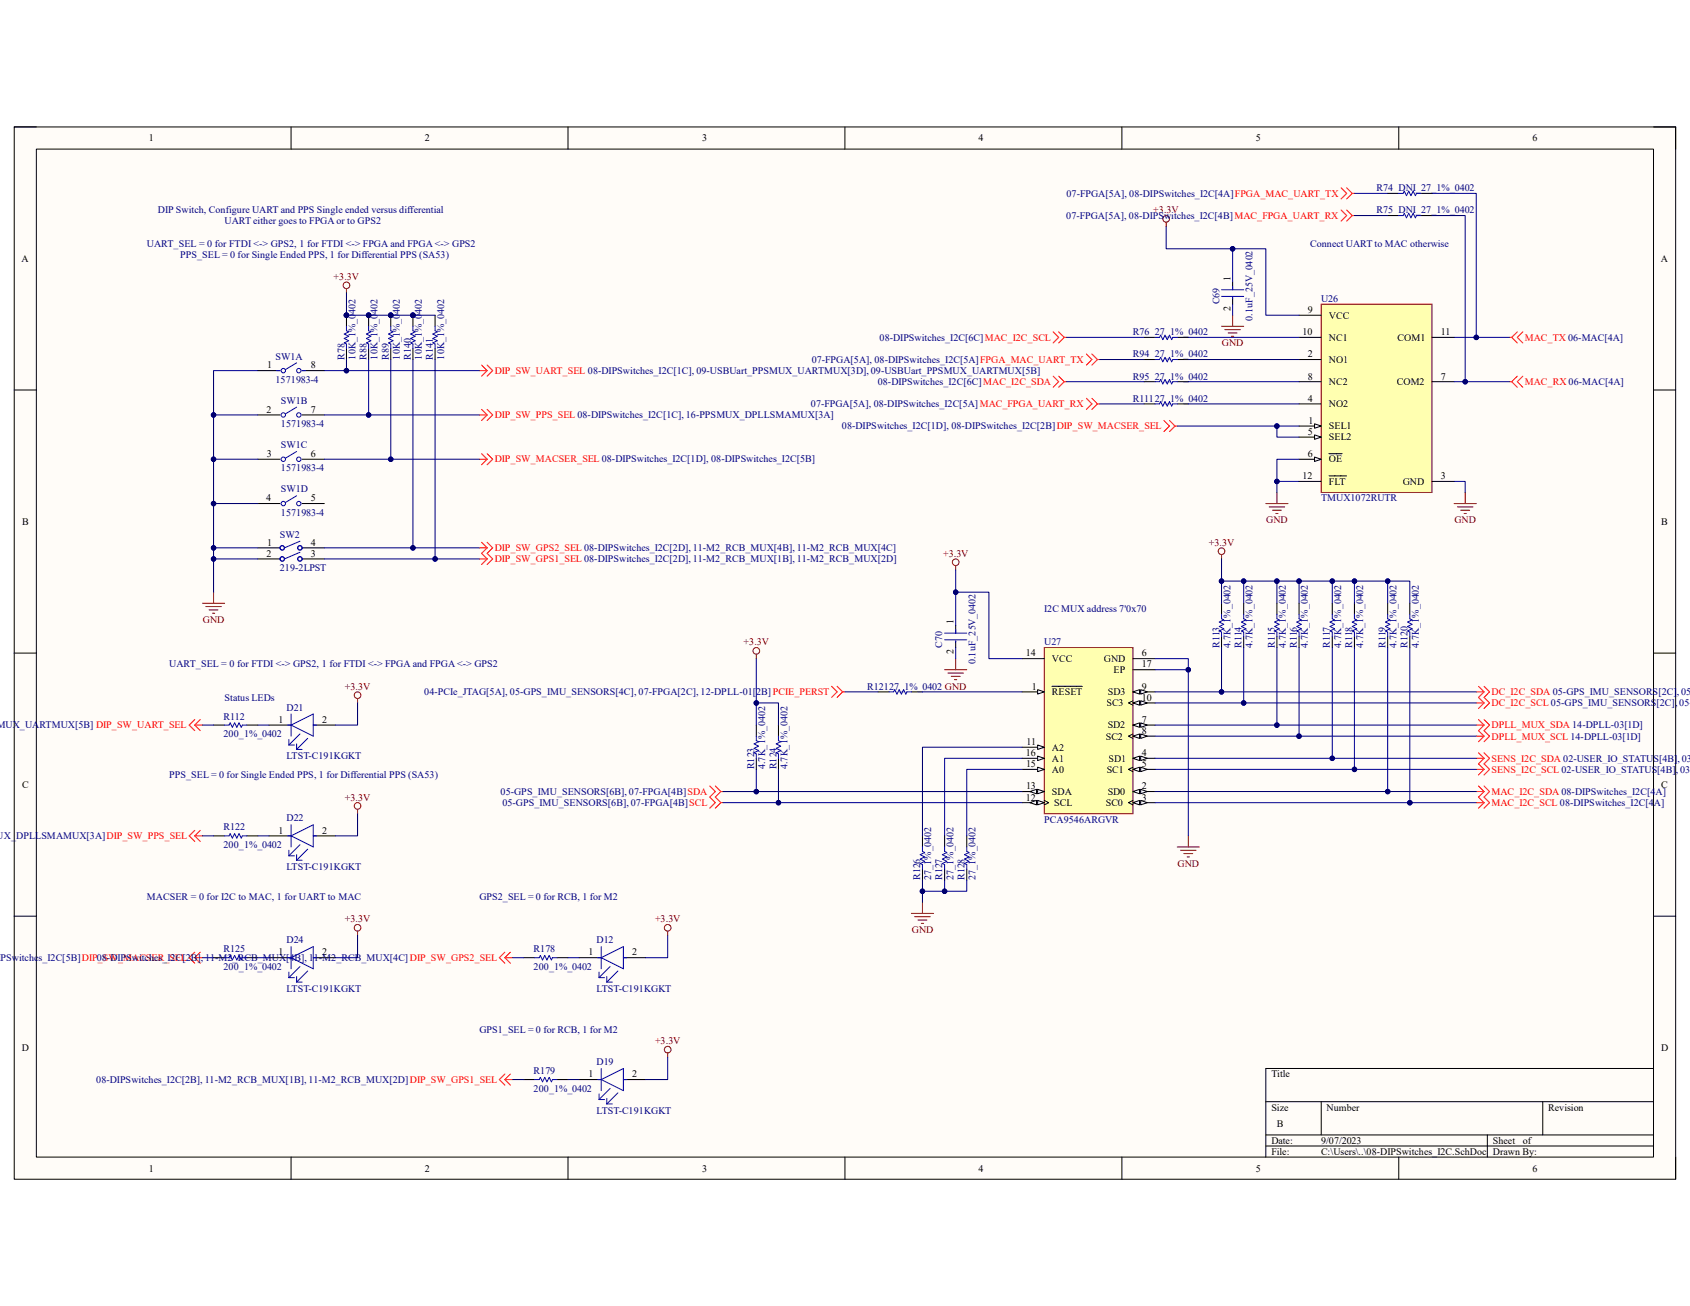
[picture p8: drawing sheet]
<svg xmlns="http://www.w3.org/2000/svg" width="279mm" height="216mm" viewBox="0 0 279 216" stroke-linecap="round" stroke-linejoin="round" font-family="sans-serif">
<path d="M2.3 21h274.7v173.9h-274.7z" fill-rule="evenodd" fill="#fffcf8"/>
<path d="M2.3 21h274.7v173.9h-274.7z" fill="none" stroke="#000" stroke-width=".17"/>
<path d="M6 24.6h267.4v166.7h-267.4z" fill-rule="evenodd" fill="#fffcf8"/>
<g fill="none" stroke="#000" stroke-width=".17">
<path d="M2.3 21h3.7M6 24.6h267.4v166.7h-267.4zM48.1 21v3.6M93.9 21v3.6M139.7 21v3.6M185.5 21v3.6M231.2 21v3.6M273.4 21h3.6v3.6M2.3 64.5h3.7M273.4 64.5h3.6M2.3 108h3.7M273.4 108h3.6"/>
<path d="M2.3 151.5h3.7M273.4 151.5h3.6M273.4 176.6h-64.1v14.7M48.1 191.3v3.6M93.9 191.3v3.6M139.7 191.3v3.6M185.5 191.3v3.6M209.3 182.1h64.1M209.3 187.6h64.1M209.3 189.5h64.1M218.4 182.1v5.5M231.2 191.3v3.6"/>
<path d="M245.9 187.6v3.7M255.1 182.1v5.5M277 191.3v3.6"/>
</g>
<path d="M33.5 99.7h3.6M35.3 97.9v1.8M34 100.3h2.6M34.6 100.8h1.4M35.1 101.4h.4" fill="none" stroke="#800000" stroke-width=".17"/>
<path d="M79.3 61.3h1.2M79.3 68.6h1.2M79.6 60.4l.9 .9M79.6 67.7l.9 .9M80.5 61.3l-.9 .9M80.5 60.4l1 .9-1 .9M80.5 68.6l-.9 .9M80.5 67.7l1 .9-1 .9" fill="none" stroke="#f00" stroke-width=".17"/>
<circle cx="57.3" cy="52.1" r=".37" fill="#000080"/>
<circle cx="57.3" cy="52.1" r=".37" fill="none" stroke="#000080" stroke-width=".17"/>
<path d="M57.3 52.1v1.8M57.3 57.6v1.8" fill="none" stroke="#000" stroke-width=".17"/>
<circle cx="57.3" cy="52.1" r=".37" fill="#000080"/>
<circle cx="57.3" cy="52.1" r=".37" fill="none" stroke="#000080" stroke-width=".17"/>
<path d="M57.3 53.9v.8l.3 .2-.7 .3 .7 .4-.7 .4 .7 .3-.7 .4 .4 .2v.7" fill="none" stroke="#00f" stroke-width=".17"/>
<g fill="none" stroke="#800000" stroke-width=".17">
<path d="M57.3 47.7v.8"/>
<circle cx="57.3" cy="47.2" r=".55"/>
</g>
<circle cx="60.9" cy="52.1" r=".37" fill="#000080"/>
<circle cx="60.9" cy="52.1" r=".37" fill="none" stroke="#000080" stroke-width=".17"/>
<path d="M60.9 52.1v1.8M60.9 57.6v1.8" fill="none" stroke="#000" stroke-width=".17"/>
<circle cx="60.9" cy="52.1" r=".37" fill="#000080"/>
<circle cx="60.9" cy="52.1" r=".37" fill="none" stroke="#000080" stroke-width=".17"/>
<path d="M60.9 53.9v.8l.4 .2-.7 .3 .7 .4-.7 .4 .7 .3-.7 .4 .3 .2v.7" fill="none" stroke="#00f" stroke-width=".17"/>
<circle cx="64.6" cy="52.1" r=".37" fill="#000080"/>
<circle cx="64.6" cy="52.1" r=".37" fill="none" stroke="#000080" stroke-width=".17"/>
<path d="M64.6 52.1v1.8M64.6 57.6v1.8" fill="none" stroke="#000" stroke-width=".17"/>
<circle cx="64.6" cy="52.1" r=".37" fill="#000080"/>
<circle cx="64.6" cy="52.1" r=".37" fill="none" stroke="#000080" stroke-width=".17"/>
<g fill="none" stroke="#00f" stroke-width=".17">
<path d="M64.6 53.9v.8l.4 .2-.8 .3 .8 .4-.8 .4 .8 .3-.8 .4 .4 .2v.7M37.1 119.9h.8l.2-.4 .3 .7 .4-.7 .4 .7 .3-.7 .4 .7 .2-.3h.7M47.6 119.9h.5M48.1 119.9l3.7-1.9v3.7zM48.1 118v3.7M51.8 119.9h.5M37.1 138.2h.8l.2-.4 .3 .7 .4-.7 .4 .7 .3-.7 .4 .7 .2-.3h.7M47.6 138.2h.5M47.8 122.2v1M47.8 123.2h.9M48.1 138.2l3.7-1.8v3.6zM48.1 136.4v3.6"/>
<path d="M49 123v.9M49 123.9h1M49.6 139.6l-1.8 1.9M49.6 121.3l-1.8 1.9M50.9 122.1l-1.9 1.8M51.8 138.2h.5M37.1 158.3h.8l.2-.3 .3 .7 .4-.7 .4 .7 .3-.7 .4 .7 .2-.4h.7M47.6 158.3h.5M47.8 141.5h.9M47.8 140.6v.9M48.1 158.3l3.7-1.8v3.7zM48.1 156.5v3.7"/>
<path d="M49 142.2h1M49 141.3v.9M49.6 159.8l-1.8 1.8M50.9 140.4l-1.9 1.8M51.8 158.3h.5M47.8 160.7v.9M47.8 161.6h.9M49 161.4v1M49 162.4h1M50.9 160.5l-1.9 1.9"/>
</g>
<g fill="none" stroke="#f00" stroke-width=".17">
<path d="M79.3 75.9h1.2M79.6 75l.9 .9M80.5 75.9l-.9 .9M80.5 75l1 .9-1 .9M32.2 119.9l.9 .9M32.2 119l-.9 .9 .9 .9M32.2 119.9h1.3M33.1 119l-.9 .9M32.2 138.2l.9 .9M32.2 137.3l-.9 .9 .9 .9M32.2 138.2h1.3M33.1 137.3l-.9 .9"/>
<path d="M32.2 158.3l.9 .9M32.2 157.4l-.9 .9 .9 .9M32.2 158.3h1.3M33.1 157.4l-.9 .9"/>
</g>
<path d="M35.3 119.9h1.8M40.8 119.9h1.8M44.5 119.9h3.6M51.8 119.9h3.7M35.3 138.2h1.8M40.8 138.2h1.8M44.5 138.2h3.6M51.8 138.2h3.7M35.3 158.3h1.8M40.8 158.3h1.8M44.5 158.3h3.6M51.8 158.3h3.7" fill="none" stroke="#000" stroke-width=".17"/>
<g fill="none" stroke="#800000" stroke-width=".17">
<path d="M59.1 115.5v.7M59.1 133.8v.7M59.1 153.9v.8"/>
<circle cx="59.1" cy="114.9" r=".55"/>
<circle cx="59.1" cy="133.2" r=".55"/>
<circle cx="59.1" cy="153.4" r=".55"/>
</g>
<path d="M218.4 50.3h18.3v31.1h-18.3z" fill-rule="evenodd" fill="#ffffb0"/>
<path d="M218.4 50.3h18.3v31.1h-18.3z" fill="none" stroke="#800000" stroke-width=".17"/>
<path d="M214.8 52.1h3.6M214.8 70.4h3.6" fill="none" stroke="#000" stroke-width=".17"/>
<path d="M217.3 70.1l1.1 .3-1.1 .4z" fill="#f8fcff"/>
<path d="M214.8 72.3h3.6M217.3 70.1l1.1 .3-1.1 .4z" fill="none" stroke="#000" stroke-width=".17"/>
<path d="M217.3 71.9l1.1 .4-1.1 .3z" fill="#f8fcff"/>
<path d="M214.8 59.4h3.6M236.7 55.8h3.7M214.8 66.8h3.6M214.8 79.6h3.6M214.8 75.9h3.6M217.3 71.9l1.1 .4-1.1 .3zM219.7 78.7h2.9M236.7 63.1h3.7" fill="none" stroke="#000" stroke-width=".17"/>
<path d="M217.3 75.6l1.1 .3-1.1 .4z" fill="#f8fcff"/>
<g fill="none" stroke="#000" stroke-width=".17">
<path d="M229.4 32h1.8M229.4 35.6h1.8M234.9 32h1.8M234.9 35.6h1.8M189.1 55.8h1.9M189.1 59.4h1.9M194.6 55.8h1.9M194.6 59.4h1.9M203.8 46.6v1.3M203.8 49.2v1.1M214.8 55.8h3.6M189.1 63.1h1.9"/>
<path d="M189.1 66.8h1.9M194.6 63.1h1.9M194.6 66.8h1.9M214.8 63.1h3.6M217.3 75.6l1.1 .3-1.1 .4zM219.7 75h2.2M236.7 79.6h3.7"/>
</g>
<g fill="none" stroke="#800000" stroke-width=".17">
<path d="M192.8 36.7v.8M202 53.9h3.6M202.5 54.5h2.6M203.1 55h1.4M203.6 55.6h.4M203.8 52.1v1.8M209.3 83.2h3.6M209.8 83.8h2.6M210.4 84.3h1.4M210.9 84.9h.4M211.1 81.4v1.8M240.4 83.2h3.7"/>
<path d="M241 83.8h2.5M241.5 84.3h1.5M242.1 84.9h.3M242.2 81.4v1.8"/>
<circle cx="192.8" cy="36.2" r=".55"/>
</g>
<path d="M231.2 32h.8l.2-.4 .3 .7 .4-.7 .4 .7 .3-.7 .4 .7 .2-.3h.7M231.2 35.6h.8l.2-.3 .3 .7 .4-.7 .4 .7 .3-.7 .4 .7 .2-.4h.7M191 55.8h.7l.2-.4 .3 .7 .4-.7 .4 .7 .3-.7 .4 .7 .2-.3h.7M191 59.4h.7l.2-.3 .3 .7 .4-.7 .4 .7 .3-.7 .4 .7 .2-.4h.7M202 47.9h3.6M202 49h3.6M203.8 47.3v.6M203.8 49.2v.2M191 63.1h.7l.2-.4 .3 .8 .4-.8 .4 .8 .3-.8 .4 .8 .2-.4h.7M191 66.8h.7l.2-.4 .3 .7 .4-.7 .4 .7 .3-.7 .4 .7 .2-.3h.7" fill="none" stroke="#00f" stroke-width=".17"/>
<g fill="none" stroke="#f00" stroke-width=".17">
<path d="M221.7 31.1l.9 .9-.9 .9M221.7 34.7l.9 .9-.9 1M222.6 31.1l1 .9M222.6 34.7l1 .9M223.6 32l-1 .9M223.6 32h.3M223.6 35.6l-1 1M223.6 35.6h.3M174.1 54.9l.9 .9-.9 .9M175 54.9l.9 .9M175.9 55.8l-.9 .9M175.9 55.8h.4"/>
<path d="M179.6 58.5l.9 .9-.9 1M180.5 58.5l.9 .9M181.4 59.4l-.9 1M181.4 59.4h.4M249.6 55.8h.3M249.9 55.8l.9 .9M250.8 54.9l-.9 .9M251.8 54.9l-1 .9 1 .9M174.1 62.2l.9 .9-.9 .9M175 62.2l.9 .9M175.9 63.1l-.9 .9M175.9 63.1h.4"/>
<path d="M179.6 65.8l.9 1-.9 .9M180.5 65.8l.9 1M181.4 66.8l-.9 .9M181.4 66.8h.4M192.4 69.5l.9 .9-.9 .9M193.3 69.5l1 .9M194.3 70.4l-1 .9M194.3 70.4h.3M249.6 63.1h.3M249.9 63.1l.9 .9M250.8 62.2l-.9 .9M251.8 62.2l-1 .9 1 .9"/>
</g>
<path d="M172.6 107.1h14.7v27.4h-14.7z" fill-rule="evenodd" fill="#ffffb0"/>
<path d="M172.6 107.1h14.7v27.4h-14.7z" fill="none" stroke="#800000" stroke-width=".17"/>
<path d="M169 114.4h3.6" fill="none" stroke="#000" stroke-width=".17"/>
<path d="M171.6 114l1 .4-1 .3z" fill="#f8fcff"/>
<path d="M171.6 114l1 .4-1 .3zM173.9 113.5h5M187.3 130.9h3.7" fill="none" stroke="#000" stroke-width=".17"/>
<path d="M187.3 130.9l1.1-.4v.7z" fill="#f8fcff"/>
<path d="M187.3 130.9l1.1-.4v.7z" fill="none" stroke="#000" stroke-width=".17"/>
<path d="M188.6 130.5l1.1 .4-1.1 .3z" fill="#f8fcff"/>
<path d="M187.3 132.7h3.7M188.6 130.5l1.1 .4-1.1 .3z" fill="none" stroke="#000" stroke-width=".17"/>
<path d="M187.3 132.7l1.1-.4v.8z" fill="#f8fcff"/>
<path d="M187.3 132.7l1.1-.4v.8z" fill="none" stroke="#000" stroke-width=".17"/>
<path d="M188.6 132.3l1.1 .4-1.1 .4z" fill="#f8fcff"/>
<path d="M187.3 132.3l-.7 .4 .7 .4M187.3 125.4h3.7M188.6 132.3l1.1 .4-1.1 .4z" fill="none" stroke="#000" stroke-width=".17"/>
<path d="M187.3 125.4l1.1-.4v.7z" fill="#f8fcff"/>
<path d="M187.3 125.4l1.1-.4v.7z" fill="none" stroke="#000" stroke-width=".17"/>
<path d="M188.6 125l1.1 .4-1.1 .3z" fill="#f8fcff"/>
<path d="M187.3 127.2h3.7M188.6 125l1.1 .4-1.1 .3z" fill="none" stroke="#000" stroke-width=".17"/>
<path d="M187.3 127.2l1.1-.4v.8z" fill="#f8fcff"/>
<path d="M187.3 127.2l1.1-.4v.8z" fill="none" stroke="#000" stroke-width=".17"/>
<path d="M188.6 126.8l1.1 .4-1.1 .4z" fill="#f8fcff"/>
<path d="M187.3 108.9h3.7M187.3 119.9h3.7M187.3 126.8l-.7 .4 .7 .4M188.6 126.8l1.1 .4-1.1 .4z" fill="none" stroke="#000" stroke-width=".17"/>
<path d="M187.3 119.9l1.1-.4v.7z" fill="#f8fcff"/>
<path d="M187.3 119.9l1.1-.4v.7z" fill="none" stroke="#000" stroke-width=".17"/>
<path d="M188.6 119.5l1.1 .4-1.1 .3z" fill="#f8fcff"/>
<path d="M188.6 119.5l1.1 .4-1.1 .3zM187.3 121.7h3.7" fill="none" stroke="#000" stroke-width=".17"/>
<path d="M187.3 121.7l1.1-.4v.8z" fill="#f8fcff"/>
<path d="M187.3 121.7l1.1-.4v.8z" fill="none" stroke="#000" stroke-width=".17"/>
<path d="M188.6 121.3l1.1 .4-1.1 .4z" fill="#f8fcff"/>
<path d="M187.3 114.4h3.7M187.3 121.3l-.7 .4 .7 .4M188.6 121.3l1.1 .4-1.1 .4z" fill="none" stroke="#000" stroke-width=".17"/>
<path d="M187.3 114.4l1.1-.4v.7z" fill="#f8fcff"/>
<path d="M187.3 114.4l1.1-.4v.7z" fill="none" stroke="#000" stroke-width=".17"/>
<path d="M188.6 114l1.1 .4-1.1 .3z" fill="#f8fcff"/>
<path d="M187.3 116.2h3.7M188.6 114l1.1 .4-1.1 .3z" fill="none" stroke="#000" stroke-width=".17"/>
<path d="M187.3 116.2l1.1-.4v.8z" fill="#f8fcff"/>
<path d="M187.3 116.2l1.1-.4v.8z" fill="none" stroke="#000" stroke-width=".17"/>
<path d="M188.6 115.8l1.1 .4-1.1 .4z" fill="#f8fcff"/>
<path d="M187.3 115.8l-.7 .4 .7 .4M188.6 115.8l1.1 .4-1.1 .4zM169 123.5h3.6" fill="none" stroke="#000" stroke-width=".17"/>
<path d="M171.6 123.2l1 .3-1 .4z" fill="#f8fcff"/>
<path d="M169 132.7h3.6M171.6 123.2l1 .3-1 .4z" fill="none" stroke="#000" stroke-width=".17"/>
<path d="M171.6 132.3l1 .4-1 .4z" fill="#f8fcff"/>
<path d="M171.6 132.3l1 .4-1 .4z" fill="none" stroke="#000" stroke-width=".17"/>
<path d="M170.3 132.7l1.1-.4v.8z" fill="#f8fcff"/>
<path d="M169 130.9h3.6M170.3 132.7l1.1-.4v.8zM172.6 132.3l.8 .4-.8 .4" fill="none" stroke="#000" stroke-width=".17"/>
<path d="M171.6 130.5l1 .4-1 .3z" fill="#f8fcff"/>
<path d="M171.6 130.5l1 .4-1 .3z" fill="none" stroke="#000" stroke-width=".17"/>
<path d="M170.3 130.9l1.1-.4v.7z" fill="#f8fcff"/>
<path d="M169 108.9h3.6M169 127.2h3.6M170.3 130.9l1.1-.4v.7z" fill="none" stroke="#000" stroke-width=".17"/>
<path d="M171.6 126.8l1 .4-1 .4z" fill="#f8fcff"/>
<path d="M169 125.4h3.6M171.6 126.8l1 .4-1 .4z" fill="none" stroke="#000" stroke-width=".17"/>
<path d="M171.6 125l1 .4-1 .3z" fill="#f8fcff"/>
<g fill="none" stroke="#000" stroke-width=".17">
<path d="M42.6 61.3h3.7M42.6 68.6h3.7M42.6 75.9h3.7M50 61.3h3.6M50 68.6h3.6M50 75.9h3.6M42.6 83.2h3.7M50 83.2h3.6M202 99.7v1.9M205.6 99.7v1.9M211.1 99.7v1.9M214.8 99.7v1.9"/>
<path d="M220.3 99.7v1.9M223.9 99.7v1.9M229.4 99.7v1.9M233.1 99.7v1.9M125 119.9v1.8M128.7 119.9v1.8M145.2 114.4h1.8M150.7 114.4h1.8M158 103.4v1.3M158 105.9v1.2M187.3 110.7h3.7M202 105.2v1.9"/>
<path d="M205.6 105.2v1.9M211.1 105.2v1.9M214.8 105.2v1.9M220.3 105.2v1.9M223.9 105.2v1.9M229.4 105.2v1.9M233.1 105.2v1.9M125 125.4v1.8M128.7 125.4v1.8M152.5 138.2v1.8M156.2 138.2v1.8M159.8 138.2v1.8"/>
<path d="M171.6 125l1 .4-1 .3zM152.5 143.7v1.8M156.2 143.7v1.8M159.8 143.7v1.8"/>
</g>
<g fill="none" stroke="#00f" stroke-width=".17">
<path d="M49 60l-1.8 1.1M45.7 61.3h.6M49 67.3l-1.8 1.1M49 74.6l-1.8 1.1M50 61.3h.5M49 82l-1.8 1.1M147 114.4h.7l.2-.4 .4 .7 .4-.7 .3 .7 .4-.7 .4 .7 .1-.3h.8M156.2 104.7h3.6M156.2 105.8h3.6M158 104.1v.6M158 105.9v.2M202 101.6v.7l.3 .2-.7 .3 .7 .4-.7 .4 .7 .3-.7 .4 .4 .2v.7"/>
<path d="M205.6 101.6v.7l.4 .2-.8 .3 .8 .4-.8 .4 .8 .3-.8 .4 .4 .2v.7M211.1 101.6v.7l.4 .2-.8 .3 .8 .4-.8 .4 .8 .3-.8 .4 .4 .2v.7M214.8 101.6v.7l.3 .2-.7 .3 .7 .4-.7 .4 .7 .3-.7 .4 .4 .2v.7M220.3 101.6v.7l.3 .2-.7 .3 .7 .4-.7 .4 .7 .3-.7 .4 .4 .2v.7M223.9 101.6v.7l.4 .2-.7 .3 .7 .4-.7 .4 .7 .3-.7 .4 .3 .2v.7M229.4 101.6v.7l.4 .2-.7 .3 .7 .4-.7 .4 .7 .3-.7 .4 .3 .2v.7M233.1 101.6v.7l.3 .2-.7 .3 .7 .4-.7 .4 .7 .3-.7 .4 .4 .2v.7M125 121.7v.7l.4 .2-.7 .4 .7 .3-.7 .4 .7 .4-.7 .3 .3 .2v.8M128.7 121.7v.7l.4 .2-.8 .4 .8 .3-.8 .4 .8 .4-.8 .3 .4 .2v.8M152.5 140v.7l.4 .2-.8 .4 .8 .4-.8 .3 .8 .4-.8 .4 .4 .1v.8M156.2 140v.7l.3 .2-.7 .4 .7 .4-.7 .3 .7 .4-.7 .4 .4 .1v.8M159.8 140v.7l.4 .2-.7 .4 .7 .4-.7 .3 .7 .4-.7 .4 .3 .1v.8"/>
<circle cx="46.8" cy="61.3" r=".37"/>
<circle cx="46.8" cy="75.9" r=".37"/>
<circle cx="46.8" cy="68.6" r=".37"/>
<circle cx="49.4" cy="61.3" r=".37"/>
<circle cx="49.4" cy="75.9" r=".37"/>
<circle cx="49.4" cy="68.6" r=".37"/>
<circle cx="46.8" cy="83.2" r=".37"/>
<circle cx="49.4" cy="83.2" r=".37"/>
</g>
<g fill="none" stroke="#800000" stroke-width=".17">
<path d="M158 93.5v.7M202 91.7v.7M125 108.1v.8M156.2 110.7h3.6M156.7 111.3h2.6M157.3 111.8h1.4M157.8 112.4h.4M158 108.9v1.8M196.5 138.2v1.8M150.7 151h3.6M151.2 151.5h2.6M151.8 152.1h1.4"/>
<path d="M152.3 152.6h.4M152.5 149.2v1.8M194.6 140h3.7M195.2 140.6h2.5M195.7 141.1h1.5M196.3 141.7h.3"/>
<circle cx="158" cy="92.9" r=".55"/>
<circle cx="201.9" cy="91.1" r=".55"/>
<circle cx="125" cy="107.6" r=".55"/>
</g>
<g fill="none" stroke="#f00" stroke-width=".17">
<path d="M137.5 113.5l.9 .9-.9 .9M138.4 113.5l.9 .9M139.3 114.4l-.9 .9M139.3 114.4h.4M244.1 114.4h1.3M244.1 119.9h1.3M244.1 116.2h1.3M244.4 119l1 .9M244.4 113.5l1 .9M245.4 119.9l-1 .9 1 .9M245.4 119l.9 .9-.9 .9 .9 .9-.9 .9M245.4 116.2l-1 .9"/>
<path d="M245.4 114.4l-1 .9 1 .9M245.4 113.5l.9 .9-.9 .9 .9 .9-.9 .9M117.3 129.9l1 1-1 .9 1 .9-1 .9M118.3 129.9l.9 1M119.2 132.7l-.9 .9M119.2 130.9l-.9 .9 .9 .9M119.2 132.7h.3M119.2 130.9h.3M244.1 132.7h1.3M244.1 130.9h1.3M244.1 121.7h1.3M244.1 127.2h1.3"/>
<path d="M244.1 125.4h1.3M244.4 129.9l1 1M244.4 124.4l1 1M245.4 132.7l-1 .9M245.4 130.9l-1 .9 1 .9M245.4 129.9l.9 1-.9 .9 .9 .9-.9 .9M245.4 121.7l-1 .9M245.4 127.2l-1 .9M245.4 125.4l-1 .9 1 .9M245.4 124.4l.9 1-.9 .9 .9 .9-.9 .9"/>
</g>
<circle cx="68.3" cy="52.1" r=".37" fill="#000080"/>
<circle cx="68.3" cy="52.1" r=".37" fill="none" stroke="#000080" stroke-width=".17"/>
<path d="M68.3 52.1v1.8M68.3 57.6v1.8" fill="none" stroke="#000" stroke-width=".17"/>
<circle cx="68.3" cy="52.1" r=".37" fill="#000080"/>
<g fill="none" stroke="#000080" stroke-width=".17">
<path d="M57.3 48.5v3.6"/>
<circle cx="68.3" cy="52.1" r=".37"/>
</g>
<g fill="none" stroke="#00f" stroke-width=".17">
<path d="M68.3 53.9v.8l.3 .2-.7 .3 .7 .4-.7 .4 .7 .3-.7 .4 .4 .2v.7M71.9 53.9v.8l.4 .2-.7 .3 .7 .4-.7 .4 .7 .3-.7 .4 .3 .2v.7M49.6 89.5l-2.6 1.1M49.6 91.3l-2.6 1.1"/>
<circle cx="46.7" cy="92.4" r=".37"/>
<circle cx="46.7" cy="90.6" r=".37"/>
<circle cx="49.6" cy="90.6" r=".37"/>
<circle cx="49.6" cy="92.4" r=".37"/>
</g>
<path d="M79.3 90.6h1.2M79.3 92.4h1.2M79.6 89.7l.9 .9M80.5 90.6l-.9 .9 .9 .9M80.5 89.7l1 .9-1 .9 1 .9-1 .9M80.5 92.4l-.9 .9" fill="none" stroke="#f00" stroke-width=".17"/>
<path d="M71.9 52.1v1.8M71.9 57.6v1.8M42.6 90.6h3.7M42.6 92.4h3.7M50 90.6h3.6M50 92.4h3.6" fill="none" stroke="#000" stroke-width=".17"/>
<circle cx="57.3" cy="52.1" r=".37" fill="#000080"/>
<g fill="none" stroke="#000080" stroke-width=".17">
<path d="M57.3 59.4v1.9"/>
<circle cx="57.3" cy="52.1" r=".37"/>
</g>
<circle cx="57.3" cy="61.3" r=".37" fill="#000080"/>
<g fill="none" stroke="#000080" stroke-width=".17">
<path d="M35.3 68.6h7.3"/>
<circle cx="57.3" cy="61.3" r=".37"/>
</g>
<circle cx="35.3" cy="68.6" r=".37" fill="#000080"/>
<g fill="none" stroke="#000080" stroke-width=".17">
<path d="M35.3 75.9h7.3"/>
<circle cx="35.3" cy="68.6" r=".37"/>
</g>
<circle cx="35.3" cy="75.9" r=".37" fill="#000080"/>
<g fill="none" stroke="#000080" stroke-width=".17">
<path d="M60.9 59.4v9.2"/>
<circle cx="35.3" cy="75.9" r=".37"/>
</g>
<circle cx="60.9" cy="68.6" r=".37" fill="#000080"/>
<g fill="none" stroke="#000080" stroke-width=".17">
<path d="M57.3 52.1h3.6"/>
<circle cx="60.9" cy="68.6" r=".37"/>
</g>
<circle cx="57.3" cy="52.1" r=".37" fill="#000080"/>
<circle cx="57.3" cy="52.1" r=".37" fill="none" stroke="#000080" stroke-width=".17"/>
<circle cx="60.9" cy="52.1" r=".37" fill="#000080"/>
<g fill="none" stroke="#000080" stroke-width=".17">
<path d="M60.9 52.1h3.7"/>
<circle cx="60.9" cy="52.1" r=".37"/>
</g>
<circle cx="60.9" cy="52.1" r=".37" fill="#000080"/>
<circle cx="60.9" cy="52.1" r=".37" fill="none" stroke="#000080" stroke-width=".17"/>
<circle cx="64.6" cy="52.1" r=".37" fill="#000080"/>
<g fill="none" stroke="#000080" stroke-width=".17">
<path d="M64.6 59.4v16.5"/>
<circle cx="64.6" cy="52.1" r=".37"/>
</g>
<circle cx="64.6" cy="75.9" r=".37" fill="#000080"/>
<g fill="none" stroke="#000080" stroke-width=".17">
<path d="M211.1 79.6h3.7M33.5 119.9h1.8M42.6 119.9h1.9M59.1 116.2v3.7h-3.6M33.5 138.2h1.8M42.6 138.2h1.9M59.1 134.5v3.7h-3.6M33.5 158.3h1.8M42.6 158.3h1.9M59.1 154.7v3.6h-3.6"/>
<circle cx="64.6" cy="75.9" r=".37"/>
</g>
<circle cx="211.1" cy="79.6" r=".37" fill="#000080"/>
<g fill="none" stroke="#000080" stroke-width=".17">
<path d="M203.8 41.1h5.5v11h5.5"/>
<circle cx="211.1" cy="79.6" r=".37"/>
</g>
<circle cx="203.8" cy="41.1" r=".37" fill="#000080"/>
<g fill="none" stroke="#000080" stroke-width=".17">
<path d="M203.8 50.3v1.8M211.1 70.4v1.9h3.7"/>
<circle cx="203.8" cy="41.1" r=".37"/>
</g>
<circle cx="211.1" cy="70.4" r=".37" fill="#000080"/>
<g fill="none" stroke="#000080" stroke-width=".17">
<path d="M236.7 32h7.4v23.8M176.3 55.8h12.8M181.8 59.4h7.3M196.5 55.8h18.3M196.5 59.4h18.3M176.3 63.1h12.8M181.8 66.8h7.3M196.5 63.1h18.3M196.5 66.8h18.3M240.4 79.6h1.8v1.8"/>
<circle cx="211.1" cy="70.4" r=".37"/>
</g>
<circle cx="244.1" cy="55.8" r=".37" fill="#000080"/>
<g fill="none" stroke="#000080" stroke-width=".17">
<path d="M236.7 35.6h5.5v27.5"/>
<circle cx="244.1" cy="55.8" r=".37"/>
</g>
<circle cx="242.2" cy="63.1" r=".37" fill="#000080"/>
<g fill="none" stroke="#000080" stroke-width=".17">
<path d="M192.8 37.5v3.6h11v5.5M223.9 35.6h5.5M223.9 32h5.5"/>
<circle cx="242.2" cy="63.1" r=".37"/>
</g>
<circle cx="203.8" cy="41.1" r=".37" fill="#000080"/>
<g fill="none" stroke="#000080" stroke-width=".17">
<path d="M169 127.2h-9.2v11M169 125.4h-12.8v12.8M169 123.5h-16.5v14.7M152.5 145.5v3.7"/>
<circle cx="203.8" cy="41.1" r=".37"/>
</g>
<circle cx="152.5" cy="147.3" r=".37" fill="#000080"/>
<g fill="none" stroke="#000080" stroke-width=".17">
<path d="M156.2 145.5v1.8h-3.7"/>
<circle cx="152.5" cy="147.3" r=".37"/>
</g>
<circle cx="152.5" cy="147.3" r=".37" fill="#000080"/>
<circle cx="152.5" cy="147.3" r=".37" fill="none" stroke="#000080" stroke-width=".17"/>
<circle cx="156.2" cy="147.3" r=".37" fill="#000080"/>
<g fill="none" stroke="#000080" stroke-width=".17">
<path d="M159.8 145.5v1.8h-3.6"/>
<circle cx="156.2" cy="147.3" r=".37"/>
</g>
<circle cx="156.2" cy="147.3" r=".37" fill="#000080"/>
<g fill="none" stroke="#000080" stroke-width=".17">
<path d="M158 97.9h5.5v11h5.5"/>
<circle cx="156.2" cy="147.3" r=".37"/>
</g>
<circle cx="158" cy="97.9" r=".37" fill="#000080"/>
<g fill="none" stroke="#000080" stroke-width=".17">
<path d="M139.7 114.4h5.5M152.5 114.4h16.5M158 107.1v1.8M119.5 130.9h49.5"/>
<circle cx="158" cy="97.9" r=".37"/>
</g>
<circle cx="125" cy="130.9" r=".37" fill="#000080"/>
<g fill="none" stroke="#000080" stroke-width=".17">
<path d="M119.5 132.7h49.5"/>
<circle cx="125" cy="130.9" r=".37"/>
</g>
<circle cx="128.7" cy="132.7" r=".37" fill="#000080"/>
<g fill="none" stroke="#000080" stroke-width=".17">
<path d="M191 108.9h5.5v29.3"/>
<circle cx="128.7" cy="132.7" r=".37"/>
</g>
<circle cx="196.5" cy="110.7" r=".37" fill="#000080"/>
<g fill="none" stroke="#000080" stroke-width=".17">
<path d="M191 110.7h5.5"/>
<circle cx="196.5" cy="110.7" r=".37"/>
</g>
<circle cx="196.5" cy="110.7" r=".37" fill="#000080"/>
<g fill="none" stroke="#000080" stroke-width=".17">
<path d="M191 132.7h53.1"/>
<circle cx="196.5" cy="110.7" r=".37"/>
</g>
<circle cx="233.1" cy="132.7" r=".37" fill="#000080"/>
<g fill="none" stroke="#000080" stroke-width=".17">
<path d="M191 130.9h53.1"/>
<circle cx="233.1" cy="132.7" r=".37"/>
</g>
<circle cx="229.4" cy="130.9" r=".37" fill="#000080"/>
<g fill="none" stroke="#000080" stroke-width=".17">
<path d="M125 108.9v11"/>
<circle cx="229.4" cy="130.9" r=".37"/>
</g>
<circle cx="125" cy="116.2" r=".37" fill="#000080"/>
<g fill="none" stroke="#000080" stroke-width=".17">
<path d="M125 116.2h3.7v3.7"/>
<circle cx="125" cy="116.2" r=".37"/>
</g>
<circle cx="125" cy="116.2" r=".37" fill="#000080"/>
<g fill="none" stroke="#000080" stroke-width=".17">
<path d="M125 127.2v3.7"/>
<circle cx="125" cy="116.2" r=".37"/>
</g>
<circle cx="125" cy="130.9" r=".37" fill="#000080"/>
<g fill="none" stroke="#000080" stroke-width=".17">
<path d="M128.7 127.2v5.5"/>
<circle cx="125" cy="130.9" r=".37"/>
</g>
<circle cx="128.7" cy="132.7" r=".37" fill="#000080"/>
<g fill="none" stroke="#000080" stroke-width=".17">
<path d="M202 92.4v7.3"/>
<circle cx="128.7" cy="132.7" r=".37"/>
</g>
<circle cx="201.9" cy="96.1" r=".37" fill="#000080"/>
<g fill="none" stroke="#000080" stroke-width=".17">
<path d="M202 96.1h3.6v3.6"/>
<circle cx="201.9" cy="96.1" r=".37"/>
</g>
<circle cx="205.6" cy="96.1" r=".37" fill="#000080"/>
<circle cx="205.6" cy="96.1" r=".37" fill="none" stroke="#000080" stroke-width=".17"/>
<circle cx="201.9" cy="96.1" r=".37" fill="#000080"/>
<g fill="none" stroke="#000080" stroke-width=".17">
<path d="M205.6 96.1h5.5v3.6"/>
<circle cx="201.9" cy="96.1" r=".37"/>
</g>
<circle cx="205.6" cy="96.1" r=".37" fill="#000080"/>
<circle cx="205.6" cy="96.1" r=".37" fill="none" stroke="#000080" stroke-width=".17"/>
<circle cx="211.1" cy="96.1" r=".37" fill="#000080"/>
<g fill="none" stroke="#000080" stroke-width=".17">
<path d="M211.1 96.1h22v3.6"/>
<circle cx="211.1" cy="96.1" r=".37"/>
</g>
<circle cx="211.1" cy="96.1" r=".37" fill="#000080"/>
<circle cx="211.1" cy="96.1" r=".37" fill="none" stroke="#000080" stroke-width=".17"/>
<circle cx="214.8" cy="96.1" r=".37" fill="#000080"/>
<circle cx="214.8" cy="96.1" r=".37" fill="none" stroke="#000080" stroke-width=".17"/>
<circle cx="220.3" cy="96.1" r=".37" fill="#000080"/>
<circle cx="220.3" cy="96.1" r=".37" fill="none" stroke="#000080" stroke-width=".17"/>
<circle cx="223.9" cy="96.1" r=".37" fill="#000080"/>
<circle cx="223.9" cy="96.1" r=".37" fill="none" stroke="#000080" stroke-width=".17"/>
<circle cx="229.4" cy="96.1" r=".37" fill="#000080"/>
<g fill="none" stroke="#000080" stroke-width=".17">
<path d="M229.4 96.1v3.6"/>
<circle cx="229.4" cy="96.1" r=".37"/>
</g>
<circle cx="229.4" cy="96.1" r=".37" fill="#000080"/>
<g fill="none" stroke="#000080" stroke-width=".17">
<path d="M223.9 96.1v3.6"/>
<circle cx="229.4" cy="96.1" r=".37"/>
</g>
<circle cx="223.9" cy="96.1" r=".37" fill="#000080"/>
<g fill="none" stroke="#000080" stroke-width=".17">
<path d="M220.3 96.1v3.6"/>
<circle cx="223.9" cy="96.1" r=".37"/>
</g>
<circle cx="220.3" cy="96.1" r=".37" fill="#000080"/>
<g fill="none" stroke="#000080" stroke-width=".17">
<path d="M214.8 96.1v3.6"/>
<circle cx="220.3" cy="96.1" r=".37"/>
</g>
<circle cx="214.8" cy="96.1" r=".37" fill="#000080"/>
<g fill="none" stroke="#000080" stroke-width=".17">
<path d="M191 127.2h53.1"/>
<circle cx="214.8" cy="96.1" r=".37"/>
</g>
<circle cx="223.9" cy="127.2" r=".37" fill="#000080"/>
<g fill="none" stroke="#000080" stroke-width=".17">
<path d="M191 125.4h53.1"/>
<circle cx="223.9" cy="127.2" r=".37"/>
</g>
<circle cx="220.3" cy="125.4" r=".37" fill="#000080"/>
<g fill="none" stroke="#000080" stroke-width=".17">
<path d="M191 121.7h53.1"/>
<circle cx="220.3" cy="125.4" r=".37"/>
</g>
<circle cx="214.8" cy="121.7" r=".37" fill="#000080"/>
<g fill="none" stroke="#000080" stroke-width=".17">
<path d="M191 119.9h53.1"/>
<circle cx="214.8" cy="121.7" r=".37"/>
</g>
<circle cx="211.1" cy="119.9" r=".37" fill="#000080"/>
<g fill="none" stroke="#000080" stroke-width=".17">
<path d="M191 116.2h53.1"/>
<circle cx="211.1" cy="119.9" r=".37"/>
</g>
<circle cx="205.6" cy="116.2" r=".37" fill="#000080"/>
<g fill="none" stroke="#000080" stroke-width=".17">
<path d="M191 114.4h53.1"/>
<circle cx="205.6" cy="116.2" r=".37"/>
</g>
<circle cx="201.9" cy="114.4" r=".37" fill="#000080"/>
<g fill="none" stroke="#000080" stroke-width=".17">
<path d="M202 107.1v7.3"/>
<circle cx="201.9" cy="114.4" r=".37"/>
</g>
<circle cx="201.9" cy="114.4" r=".37" fill="#000080"/>
<g fill="none" stroke="#000080" stroke-width=".17">
<path d="M205.6 107.1v9.1"/>
<circle cx="201.9" cy="114.4" r=".37"/>
</g>
<circle cx="205.6" cy="116.2" r=".37" fill="#000080"/>
<g fill="none" stroke="#000080" stroke-width=".17">
<path d="M211.1 107.1v12.8"/>
<circle cx="205.6" cy="116.2" r=".37"/>
</g>
<circle cx="211.1" cy="119.9" r=".37" fill="#000080"/>
<g fill="none" stroke="#000080" stroke-width=".17">
<path d="M214.8 107.1v14.6"/>
<circle cx="211.1" cy="119.9" r=".37"/>
</g>
<circle cx="214.8" cy="121.7" r=".37" fill="#000080"/>
<g fill="none" stroke="#000080" stroke-width=".17">
<path d="M220.3 107.1v18.3"/>
<circle cx="214.8" cy="121.7" r=".37"/>
</g>
<circle cx="220.3" cy="125.4" r=".37" fill="#000080"/>
<g fill="none" stroke="#000080" stroke-width=".17">
<path d="M223.9 107.1v20.1"/>
<circle cx="220.3" cy="125.4" r=".37"/>
</g>
<circle cx="223.9" cy="127.2" r=".37" fill="#000080"/>
<g fill="none" stroke="#000080" stroke-width=".17">
<path d="M229.4 107.1v23.8"/>
<circle cx="223.9" cy="127.2" r=".37"/>
</g>
<circle cx="229.4" cy="130.9" r=".37" fill="#000080"/>
<g fill="none" stroke="#000080" stroke-width=".17">
<path d="M233.1 107.1v25.6"/>
<circle cx="229.4" cy="130.9" r=".37"/>
</g>
<circle cx="233.1" cy="132.7" r=".37" fill="#000080"/>
<g fill="none" stroke="#000080" stroke-width=".17">
<path d="M158 94.2v9.2"/>
<circle cx="233.1" cy="132.7" r=".37"/>
</g>
<circle cx="158" cy="97.9" r=".37" fill="#000080"/>
<g fill="none" stroke="#000080" stroke-width=".17">
<path d="M35.3 83.2h7.3"/>
<circle cx="158" cy="97.9" r=".37"/>
</g>
<circle cx="35.3" cy="83.2" r=".37" fill="#000080"/>
<g fill="none" stroke="#000080" stroke-width=".17">
<path d="M53.6 75.9h25.7"/>
<circle cx="35.3" cy="83.2" r=".37"/>
</g>
<circle cx="64.6" cy="75.9" r=".37" fill="#000080"/>
<g fill="none" stroke="#000080" stroke-width=".17">
<path d="M53.6 68.6h25.7"/>
<circle cx="64.6" cy="75.9" r=".37"/>
</g>
<circle cx="60.9" cy="68.6" r=".37" fill="#000080"/>
<g fill="none" stroke="#000080" stroke-width=".17">
<path d="M53.6 61.3h25.7"/>
<circle cx="60.9" cy="68.6" r=".37"/>
</g>
<circle cx="57.3" cy="61.3" r=".37" fill="#000080"/>
<g fill="none" stroke="#000080" stroke-width=".17">
<path d="M64.6 52.1h3.7"/>
<circle cx="57.3" cy="61.3" r=".37"/>
</g>
<circle cx="64.6" cy="52.1" r=".37" fill="#000080"/>
<circle cx="64.6" cy="52.1" r=".37" fill="none" stroke="#000080" stroke-width=".17"/>
<circle cx="68.3" cy="52.1" r=".37" fill="#000080"/>
<g fill="none" stroke="#000080" stroke-width=".17">
<path d="M53.6 90.6h25.7"/>
<circle cx="68.3" cy="52.1" r=".37"/>
</g>
<circle cx="68.3" cy="90.6" r=".37" fill="#000080"/>
<g fill="none" stroke="#000080" stroke-width=".17">
<path d="M53.6 92.4h25.7"/>
<circle cx="68.3" cy="90.6" r=".37"/>
</g>
<circle cx="71.9" cy="92.4" r=".37" fill="#000080"/>
<g fill="none" stroke="#000080" stroke-width=".17">
<path d="M42.6 61.3h-7.3v36.6"/>
<circle cx="71.9" cy="92.4" r=".37"/>
</g>
<circle cx="35.3" cy="92.4" r=".37" fill="#000080"/>
<circle cx="35.3" cy="92.4" r=".37" fill="none" stroke="#000080" stroke-width=".17"/>
<circle cx="35.3" cy="90.6" r=".37" fill="#000080"/>
<circle cx="35.3" cy="90.6" r=".37" fill="none" stroke="#000080" stroke-width=".17"/>
<circle cx="35.3" cy="83.2" r=".37" fill="#000080"/>
<circle cx="35.3" cy="83.2" r=".37" fill="none" stroke="#000080" stroke-width=".17"/>
<circle cx="35.3" cy="75.9" r=".37" fill="#000080"/>
<circle cx="35.3" cy="75.9" r=".37" fill="none" stroke="#000080" stroke-width=".17"/>
<circle cx="35.3" cy="68.6" r=".37" fill="#000080"/>
<g fill="none" stroke="#000080" stroke-width=".17">
<path d="M35.3 90.6h7.3"/>
<circle cx="35.3" cy="68.6" r=".37"/>
</g>
<circle cx="35.3" cy="90.6" r=".37" fill="#000080"/>
<g fill="none" stroke="#000080" stroke-width=".17">
<path d="M35.3 92.4h7.3"/>
<circle cx="35.3" cy="90.6" r=".37"/>
</g>
<circle cx="35.3" cy="92.4" r=".37" fill="#000080"/>
<g fill="none" stroke="#000080" stroke-width=".17">
<path d="M68.3 59.4v31.2"/>
<circle cx="35.3" cy="92.4" r=".37"/>
</g>
<circle cx="68.3" cy="90.6" r=".37" fill="#000080"/>
<g fill="none" stroke="#000080" stroke-width=".17">
<path d="M68.3 52.1h3.6"/>
<circle cx="68.3" cy="90.6" r=".37"/>
</g>
<circle cx="68.3" cy="52.1" r=".37" fill="#000080"/>
<g fill="none" stroke="#000080" stroke-width=".17">
<path d="M71.9 59.4v33"/>
<circle cx="68.3" cy="52.1" r=".37"/>
</g>
<circle cx="71.9" cy="92.4" r=".37" fill="#000080"/>
<g fill="none" stroke="#000080" stroke-width=".17">
<path d="M194.6 70.4h20.2M84.8 158.3h1.8M93.9 158.3h1.8M110.4 154.7v3.6h-3.7M84.8 178.5h1.8M93.9 178.5h1.8M110.4 174.8v3.7h-3.7"/>
<circle cx="71.9" cy="92.4" r=".37"/>
</g>
<path d="M83.5 158.3l.9 .9M83.5 157.4l-1 .9 1 .9M83.5 158.3h1.3M84.4 157.4l-.9 .9M83.5 178.5l.9 .9M83.5 177.6l-1 .9 1 .9M83.5 178.5h1.3M84.4 177.6l-.9 .9" fill="none" stroke="#f00" stroke-width=".17"/>
<path d="M86.6 158.3h1.8M92.1 158.3h1.8M95.7 158.3h3.7M103.1 158.3h3.6M86.6 178.5h1.8M92.1 178.5h1.8M95.7 178.5h3.7M103.1 178.5h3.6" fill="none" stroke="#000" stroke-width=".17"/>
<g fill="none" stroke="#00f" stroke-width=".17">
<path d="M88.4 158.3h.7l.2-.3 .4 .7 .4-.7 .3 .7 .4-.7 .4 .7 .1-.4h.8M98.8 158.3h.6M99.4 158.3l3.7-1.8v3.7zM99.4 156.5v3.7M100.9 159.8l-1.9 1.8M103.1 158.3h.5M88.4 178.5h.7l.2-.4 .4 .7 .4-.7 .3 .7 .4-.7 .4 .7 .1-.3h.8M98.8 178.5h.6M99 161.6h.9M99 160.7v.9M99.4 178.5l3.7-1.9v3.7zM99.4 176.6v3.7"/>
<path d="M100.3 162.4h.9M100.3 161.4v1M100.9 179.9l-1.9 1.9M102.1 160.5l-1.8 1.9M103.1 178.5h.5M99 180.8v1M99 181.8h.9M100.3 181.6v.9M100.3 182.5h.9M102.2 180.7l-1.9 1.8"/>
</g>
<g fill="none" stroke="#800000" stroke-width=".17">
<path d="M110.4 153.9v.8M110.4 174.1v.7"/>
<circle cx="110.4" cy="153.4" r=".55"/>
<circle cx="110.4" cy="173.5" r=".55"/>
</g>
<circle cx="211.1" cy="70.4" r=".37" fill="#000080"/>
<g fill="none" stroke="#000080" stroke-width=".17">
<path d="M214.8 75.9h-3.7v5.5"/>
<circle cx="211.1" cy="70.4" r=".37"/>
</g>
<circle cx="211.1" cy="79.6" r=".37" fill="#000080"/>
<g fill="none" stroke="#000080" stroke-width=".17">
<path d="M240.4 63.1h9.2"/>
<circle cx="211.1" cy="79.6" r=".37"/>
</g>
<circle cx="242.2" cy="63.1" r=".37" fill="#000080"/>
<g fill="none" stroke="#000080" stroke-width=".17">
<path d="M240.4 55.8h9.2"/>
<circle cx="242.2" cy="63.1" r=".37"/>
</g>
<circle cx="244.1" cy="55.8" r=".37" fill="#000080"/>
<circle cx="244.1" cy="55.8" r=".37" fill="none" stroke="#000080" stroke-width=".17"/>
<g font-size="1.7">
<text x="24.6" y="23.4">1</text>
<text x="70.2" y="23.4">2</text>
<text x="116.1" y="23.4">3</text>
<text x="161.8" y="23.4">4</text>
<text x="207.6" y="23.4">5</text>
<text x="253.4" y="23.4">6</text>
<text x="3.6" y="43.3">A</text>
<text x="203.4" y="46.4" transform="rotate(-90 203.4 46.4)">1</text>
<text x="274.6" y="43.3">A</text>
<text x="203.4" y="51.4" transform="rotate(-90 203.4 51.4)">2</text>
<text x="216.2" y="51.7">9</text>
<text x="219.7" y="52.7">VCC</text>
<text x="215.3" y="55.4">10</text>
<text x="216.2" y="59.1">2</text>
<text x="219.7" y="60">NO1</text>
<text x="219.7" y="56.3">NC1</text>
<text x="231.1" y="56.3">COM1</text>
<text x="238.2" y="55.4">11</text>
<text x="44.2" y="60.9">1</text>
<text x="51.4" y="60.9">8</text>
<text x="216.2" y="62.7">8</text>
<text x="219.7" y="63.6">NC2</text>
<text x="230.9" y="63.6">COM2</text>
<text x="238.2" y="62.7">7</text>
<text x="44.1" y="68.2">2</text>
<text x="51.4" y="68.2">7</text>
<text x="216.2" y="66.4">4</text>
<text x="216.2" y="71.9">5</text>
<text x="216.3" y="70.1">1</text>
<text x="219.7" y="71">SEL1</text>
<text x="219.7" y="67.3">NO2</text>
<text x="44.1" y="75.6">3</text>
<text x="51.4" y="75.6">6</text>
<text x="216.2" y="75.6">6</text>
<text x="219.7" y="72.8">SEL2</text>
<text x="219.7" y="76.5">OE</text>
<text x="44" y="82.9">4</text>
<text x="51.4" y="82.9">5</text>
<text x="215.3" y="79.2">12</text>
<text x="219.7" y="80.1">FLT</text>
<text x="231.9" y="80.1">GND</text>
<text x="238.2" y="79.2">3</text>
<text x="3.6" y="86.7">B</text>
<text x="274.7" y="86.7">B</text>
<text x="44.1" y="92">2</text>
<text x="44.2" y="90.2">1</text>
<text x="51.4" y="90.2">4</text>
<text x="51.4" y="92">3</text>
<text x="157.6" y="103.2" transform="rotate(-90 157.6 103.2)">1</text>
<text x="157.6" y="108.2" transform="rotate(-90 157.6 108.2)">2</text>
<text x="169.6" y="108.5">14</text>
<text x="173.9" y="109.4">VCC</text>
<text x="182.5" y="109.4">GND</text>
<text x="184.1" y="111.3">EP</text>
<text x="188.8" y="108.5">6</text>
<text x="188.8" y="110.3">17</text>
<text x="46" y="119.5">1</text>
<text x="53.3" y="119.5">2</text>
<text x="170.6" y="114">1</text>
<text x="173.9" y="114.9">RESET</text>
<text x="182.9" y="116.8">SC3</text>
<text x="183.2" y="114.9">SD3</text>
<text x="188.8" y="119.5">7</text>
<text x="188.8" y="114">9</text>
<text x="188.8" y="115.8">10</text>
<text x="169.6" y="125">16</text>
<text x="169.7" y="123.1">11</text>
<text x="173.9" y="124.1">A2</text>
<text x="173.9" y="125.9">A1</text>
<text x="182.8" y="122.3">SC2</text>
<text x="183.1" y="120.4">SD2</text>
<text x="183.3" y="125.9">SD1</text>
<text x="188.8" y="125">4</text>
<text x="188.8" y="121.3">8</text>
<text x="3.6" y="130.3">C</text>
<text x="169.6" y="130.5">13</text>
<text x="169.6" y="126.8">15</text>
<text x="173.9" y="131.4">SDA</text>
<text x="173.9" y="127.7">A0</text>
<text x="183" y="127.7">SC1</text>
<text x="183.1" y="131.4">SD0</text>
<text x="188.8" y="130.5">2</text>
<text x="188.8" y="126.8">5</text>
<text x="274.7" y="130.3">C</text>
<text x="46" y="137.8">1</text>
<text x="53.3" y="137.8">2</text>
<text x="169.6" y="132.3">12</text>
<text x="174.3" y="133.2">SCL</text>
<text x="182.8" y="133.2">SC0</text>
<text x="188.8" y="132.3">3</text>
<text x="46" y="157.9">1</text>
<text x="53.3" y="157.9">2</text>
<text x="97.3" y="157.9">1</text>
<text x="104.5" y="157.9">2</text>
<text x="3.6" y="173.7">D</text>
<text x="274.6" y="173.7">D</text>
<text x="97.3" y="178.1">1</text>
<text x="104.5" y="178.1">2</text>
<text x="210.2" y="178.1">Title</text>
<text x="210.2" y="183.6">Size</text>
<text x="219.3" y="183.6">Number</text>
<text x="256" y="183.6">Revision</text>
<text x="210.2" y="189.1">Date:</text>
<text x="210.2" y="190.9">File:</text>
<text x="211.1" y="186.4">B</text>
<text x="218.4" y="189.1">9/07/2023</text>
<text x="218.4" y="190.9">C:\Users\..\08-DIPSwitches_I2C.SchDoc Drawn By:</text>
<text x="246.8" y="189.1">Sheet</text>
<text x="251.8" y="189.1">of</text>
<text x="24.6" y="193.7">1</text>
<text x="70.2" y="193.7">2</text>
<text x="116.1" y="193.7">3</text>
<text x="161.8" y="193.7">4</text>
<text x="207.6" y="193.7">5</text>
<text x="253.4" y="193.7">6</text>
</g>
<g font-size="1.7" fill="#000080">
<text x="26.1" y="35.3">DIP Switch, Configure UART and PPS Single ended versus differential</text>
<text x="176.3" y="32.5">07-FPGA[5A], 08-DIPSwitches_I2C[4A]FPGA_MAC_UART_TX</text>
<text x="227.6" y="31.6">R74 DNI_27_1%_0402</text>
<text x="227.6" y="35.3">R75 DNI_27_1%_0402</text>
<text x="24.3" y="40.8">UART_SEL = 0 for FTDI &lt;-&gt; GPS2, 1 for FTDI &lt;-&gt; FPGA and FPGA &lt;-&gt; GPS2</text>
<text x="37.1" y="37.1">UART either goes to FPGA or to GPS2</text>
<text x="176.3" y="36.2">07-FPGA[5A], 08-DIPSwitches_I2C[4B]MAC_FPGA_UART_RX</text>
<text x="216.6" y="40.8">Connect UART to MAC otherwise</text>
<text x="29.8" y="42.6">PPS_SEL = 0 for Single Ended PPS, 1 for Differential PPS (SA53)</text>
<text x="201.6" y="50.3" transform="rotate(-90 201.6 50.3)">C69</text>
<text x="207.1" y="53" transform="rotate(-90 207.1 53)">0.1uF_25V_0402</text>
<text x="218.4" y="49.9">U26</text>
<text x="45.6" y="59.4">SW1A</text>
<text x="56.9" y="59.4" transform="rotate(-90 56.9 59.4)">R78</text>
<text x="58.8" y="59.4" transform="rotate(-90 58.8 59.4)">10K_1%_0402</text>
<text x="60.6" y="59.4" transform="rotate(-90 60.6 59.4)">R88</text>
<text x="62.4" y="59.4" transform="rotate(-90 62.4 59.4)">10K_1%_0402</text>
<text x="64.3" y="59.4" transform="rotate(-90 64.3 59.4)">R89</text>
<text x="66.1" y="59.4" transform="rotate(-90 66.1 59.4)">10K_1%_0402</text>
<text x="67.9" y="59.4" transform="rotate(-90 67.9 59.4)">R140</text>
<text x="69.7" y="59.4" transform="rotate(-90 69.7 59.4)">10K_1%_0402</text>
<text x="71.6" y="59.4" transform="rotate(-90 71.6 59.4)">R141</text>
<text x="73.4" y="59.4" transform="rotate(-90 73.4 59.4)">10K_1%_0402</text>
<text x="134.2" y="60">07-FPGA[5A], 08-DIPSwitches_I2C[5A]FPGA_MAC_UART_TX</text>
<text x="145.4" y="56.3">08-DIPSwitches_I2C[6C]MAC_I2C_SCL</text>
<text x="187.3" y="55.4">R76 27_1%_0402</text>
<text x="187.3" y="59.1">R94 27_1%_0402</text>
<text x="45.6" y="63.3">1571983-4</text>
<text x="145.1" y="63.6">08-DIPSwitches_I2C[6C]MAC_I2C_SDA</text>
<text x="187.3" y="62.7">R95 27_1%_0402</text>
<text x="46.4" y="66.8">SW1B</text>
<text x="46.4" y="70.6">1571983-4</text>
<text x="134.1" y="67.3">07-FPGA[5A], 08-DIPSwitches_I2C[5A]MAC_FPGA_UART_RX</text>
<text x="139.2" y="71">08-DIPSwitches_I2C[1D], 08-DIPSwitches_I2C[2B]DIP_SW_MACSER_SEL</text>
<text x="187.3" y="66.4">R11127_1%_0402</text>
<text x="46.4" y="74.1">SW1C</text>
<text x="46.4" y="77.9">1571983-4</text>
<text x="46.4" y="81.4">SW1D</text>
<text x="218.4" y="82.9">TMUX1072RUTR</text>
<text x="46.3" y="88.9">SW2</text>
<text x="46.4" y="85.3">1571983-4</text>
<text x="46.3" y="94.4">219-2LPST</text>
<text x="172.6" y="101.2">I2C MUX address 7'0x70</text>
<text x="155.8" y="107.1" transform="rotate(-90 155.8 107.1)">C70</text>
<text x="172.6" y="106.7">U27</text>
<text x="201.6" y="107.1" transform="rotate(-90 201.6 107.1)">R113</text>
<text x="203.4" y="107.1" transform="rotate(-90 203.4 107.1)">4.7K_1%_0402</text>
<text x="205.2" y="107.1" transform="rotate(-90 205.2 107.1)">R114</text>
<text x="207.1" y="107.1" transform="rotate(-90 207.1 107.1)">4.7K_1%_0402</text>
<text x="210.7" y="107.1" transform="rotate(-90 210.7 107.1)">R115</text>
<text x="212.6" y="107.1" transform="rotate(-90 212.6 107.1)">4.7K_1%_0402</text>
<text x="214.4" y="107.1" transform="rotate(-90 214.4 107.1)">R116</text>
<text x="216.2" y="107.1" transform="rotate(-90 216.2 107.1)">4.7K_1%_0402</text>
<text x="219.9" y="107.1" transform="rotate(-90 219.9 107.1)">R117</text>
<text x="221.7" y="107.1" transform="rotate(-90 221.7 107.1)">4.7K_1%_0402</text>
<text x="223.6" y="107.1" transform="rotate(-90 223.6 107.1)">R118</text>
<text x="225.4" y="107.1" transform="rotate(-90 225.4 107.1)">4.7K_1%_0402</text>
<text x="229.1" y="107.1" transform="rotate(-90 229.1 107.1)">R119</text>
<text x="230.9" y="107.1" transform="rotate(-90 230.9 107.1)">4.7K_1%_0402</text>
<text x="232.7" y="107.1" transform="rotate(-90 232.7 107.1)">R120</text>
<text x="234.6" y="107.1" transform="rotate(-90 234.6 107.1)">4.7K_1%_0402</text>
<text x="28" y="110.3">UART_SEL = 0 for FTDI &lt;-&gt; GPS2, 1 for FTDI &lt;-&gt; FPGA and FPGA &lt;-&gt; GPS2</text>
<text x="161.3" y="109.8" transform="rotate(-90 161.3 109.8)">0.1uF_25V_0402</text>
<text x="37" y="119">R112</text>
<text x="37.1" y="115.8">Status LEDs</text>
<text x="47.4" y="117.5">D21</text>
<text x="70.1" y="114.9">04-PCIe_JTAG[5A], 05-GPS_IMU_SENSORS[4C], 07-FPGA[2C], 12-DPLL-01[2B]PCIE_PERST</text>
<text x="143.3" y="114">R12127_1%_0402 GND</text>
<text x="-.6" y="120.4">MUX_UARTMUX[5B] DIP_SW_UART_SEL</text>
<text x="37" y="121.9">200_1%_0402</text>
<text x="47.4" y="125.5">LTST-C191KGKT</text>
<text x="28" y="128.7">PPS_SEL = 0 for Single Ended PPS, 1 for Differential PPS (SA53)</text>
<text x="82.8" y="131.4">05-GPS_IMU_SENSORS[6B], 07-FPGA[4B]SDA</text>
<text x="124.7" y="127.2" transform="rotate(-90 124.7 127.2)">R123</text>
<text x="126.5" y="127.2" transform="rotate(-90 126.5 127.2)">4.7K_1%_0402</text>
<text x="128.4" y="127.2" transform="rotate(-90 128.4 127.2)">R124</text>
<text x="130.2" y="127.2" transform="rotate(-90 130.2 127.2)">4.7K_1%_0402</text>
<text x="37" y="137.2">R122</text>
<text x="47.4" y="135.8">D22</text>
<text x="83.1" y="133.2">05-GPS_IMU_SENSORS[6B], 07-FPGA[4B]SCL</text>
<text x="172.6" y="136">PCA9546ARGVR</text>
<text x="-.5" y="138.7">UX_DPLLSMAMUX[3A]DIP_SW_PPS_SEL</text>
<text x="37" y="140.2">200_1%_0402</text>
<text x="47.4" y="143.8">LTST-C191KGKT</text>
<text x="24.3" y="148.8">MACSER = 0 for I2C to MAC, 1 for UART to MAC</text>
<text x="79.2" y="148.8">GPS2_SEL = 0 for RCB, 1 for M2</text>
<text x="152.1" y="145.5" transform="rotate(-90 152.1 145.5)">R126</text>
<text x="154" y="145.5" transform="rotate(-90 154 145.5)">27_1%_0402</text>
<text x="155.8" y="145.5" transform="rotate(-90 155.8 145.5)">R127</text>
<text x="157.6" y="145.5" transform="rotate(-90 157.6 145.5)">27_1%_0402</text>
<text x="159.5" y="145.5" transform="rotate(-90 159.5 145.5)">R128</text>
<text x="161.3" y="145.5" transform="rotate(-90 161.3 145.5)">27_1%_0402</text>
<text x="47.4" y="156">D24</text>
<text x="98.6" y="156">D12</text>
<text x="-.4" y="158.9">IPSwitches_I2C[5B]DIP_SW_MACSER_SEL</text>
<text x="16" y="158.9">08-DIPSwitches_I2C[2B], 11-M2_RCB_MUX[4B], 11-M2_RCB_MUX[4C] DIP_SW_GPS2_SEL</text>
<text x="37" y="157.4">R125</text>
<text x="37" y="160.3">200_1%_0402</text>
<text x="88.2" y="157.4">R178</text>
<text x="88.2" y="160.3">200_1%_0402</text>
<text x="47.4" y="164">LTST-C191KGKT</text>
<text x="98.6" y="164">LTST-C191KGKT</text>
<text x="79.2" y="170.8">GPS1_SEL = 0 for RCB, 1 for M2</text>
<text x="15.9" y="179">08-DIPSwitches_I2C[2B], 11-M2_RCB_MUX[1B], 11-M2_RCB_MUX[2D]DIP_SW_GPS1_SEL</text>
<text x="88.2" y="177.5">R179</text>
<text x="98.6" y="176.1">D19</text>
<text x="88.2" y="180.5">200_1%_0402</text>
<text x="98.6" y="184.1">LTST-C191KGKT</text>
</g>
<g font-size="1.7" fill="#800000">
<text x="190.7" y="35.3">+3.3V</text>
<text x="55.2" y="46.2">+3.3V</text>
<text x="202" y="57.2">GND</text>
<text x="209.3" y="86.5">GND</text>
<text x="240.5" y="86.5">GND</text>
<text x="155.9" y="92">+3.3V</text>
<text x="199.9" y="90.2">+3.3V</text>
<text x="33.5" y="103">GND</text>
<text x="122.9" y="106.7">+3.3V</text>
<text x="57" y="114">+3.3V</text>
<text x="57" y="132.3">+3.3V</text>
<text x="194.7" y="143.3">GND</text>
<text x="57" y="152.4">+3.3V</text>
<text x="108.3" y="152.4">+3.3V</text>
<text x="150.7" y="154.3">GND</text>
<text x="108.3" y="172.6">+3.3V</text>
</g>
<g font-size="1.7" fill="#f00">
<text x="252.1" y="56.3">MAC_TX 06-MAC[4A]</text>
<text x="81.8" y="61.8">DIP_SW_UART_SEL 08-DIPSwitches_I2C[1C], 09-USBUart_PPSMUX_UARTMUX[3D], 09-USBUart_PPSMUX_UARTMUX[5B]</text>
<text x="252.1" y="63.6">MAC_RX 06-MAC[4A]</text>
<text x="81.8" y="69.1">DIP_SW_PPS_SEL 08-DIPSwitches_I2C[1C], 16-PPSMUX_DPLLSMAMUX[3A]</text>
<text x="81.8" y="76.5">DIP_SW_MACSER_SEL 08-DIPSwitches_I2C[1D], 08-DIPSwitches_I2C[5B]</text>
<text x="81.8" y="91.1">DIP_SW_GPS2_SEL 08-DIPSwitches_I2C[2D], 11-M2_RCB_MUX[4B], 11-M2_RCB_MUX[4C]</text>
<text x="81.8" y="92.9">DIP_SW_GPS1_SEL 08-DIPSwitches_I2C[2D], 11-M2_RCB_MUX[1B], 11-M2_RCB_MUX[2D]</text>
<text x="246.6" y="116.8">DC_I2C_SCL 05-GPS_IMU_SENSORS[2C], 05-G</text>
<text x="246.6" y="114.9">DC_I2C_SDA 05-GPS_IMU_SENSORS[2C], 05-G</text>
<text x="246.6" y="122.3">DPLL_MUX_SCL 14-DPLL-03[1D]</text>
<text x="246.6" y="120.4">DPLL_MUX_SDA 14-DPLL-03[1D]</text>
<text x="246.6" y="125.9">SENS_I2C_SDA 02-USER_IO_STATUS[4B], 03-P</text>
<text x="246.6" y="131.4">MAC_I2C_SDA 08-DIPSwitches_I2C[4A]</text>
<text x="246.6" y="127.7">SENS_I2C_SCL 02-USER_IO_STATUS[4B], 03-P</text>
<text x="246.6" y="133.2">MAC_I2C_SCL 08-DIPSwitches_I2C[4A]</text>
</g>
</svg>
